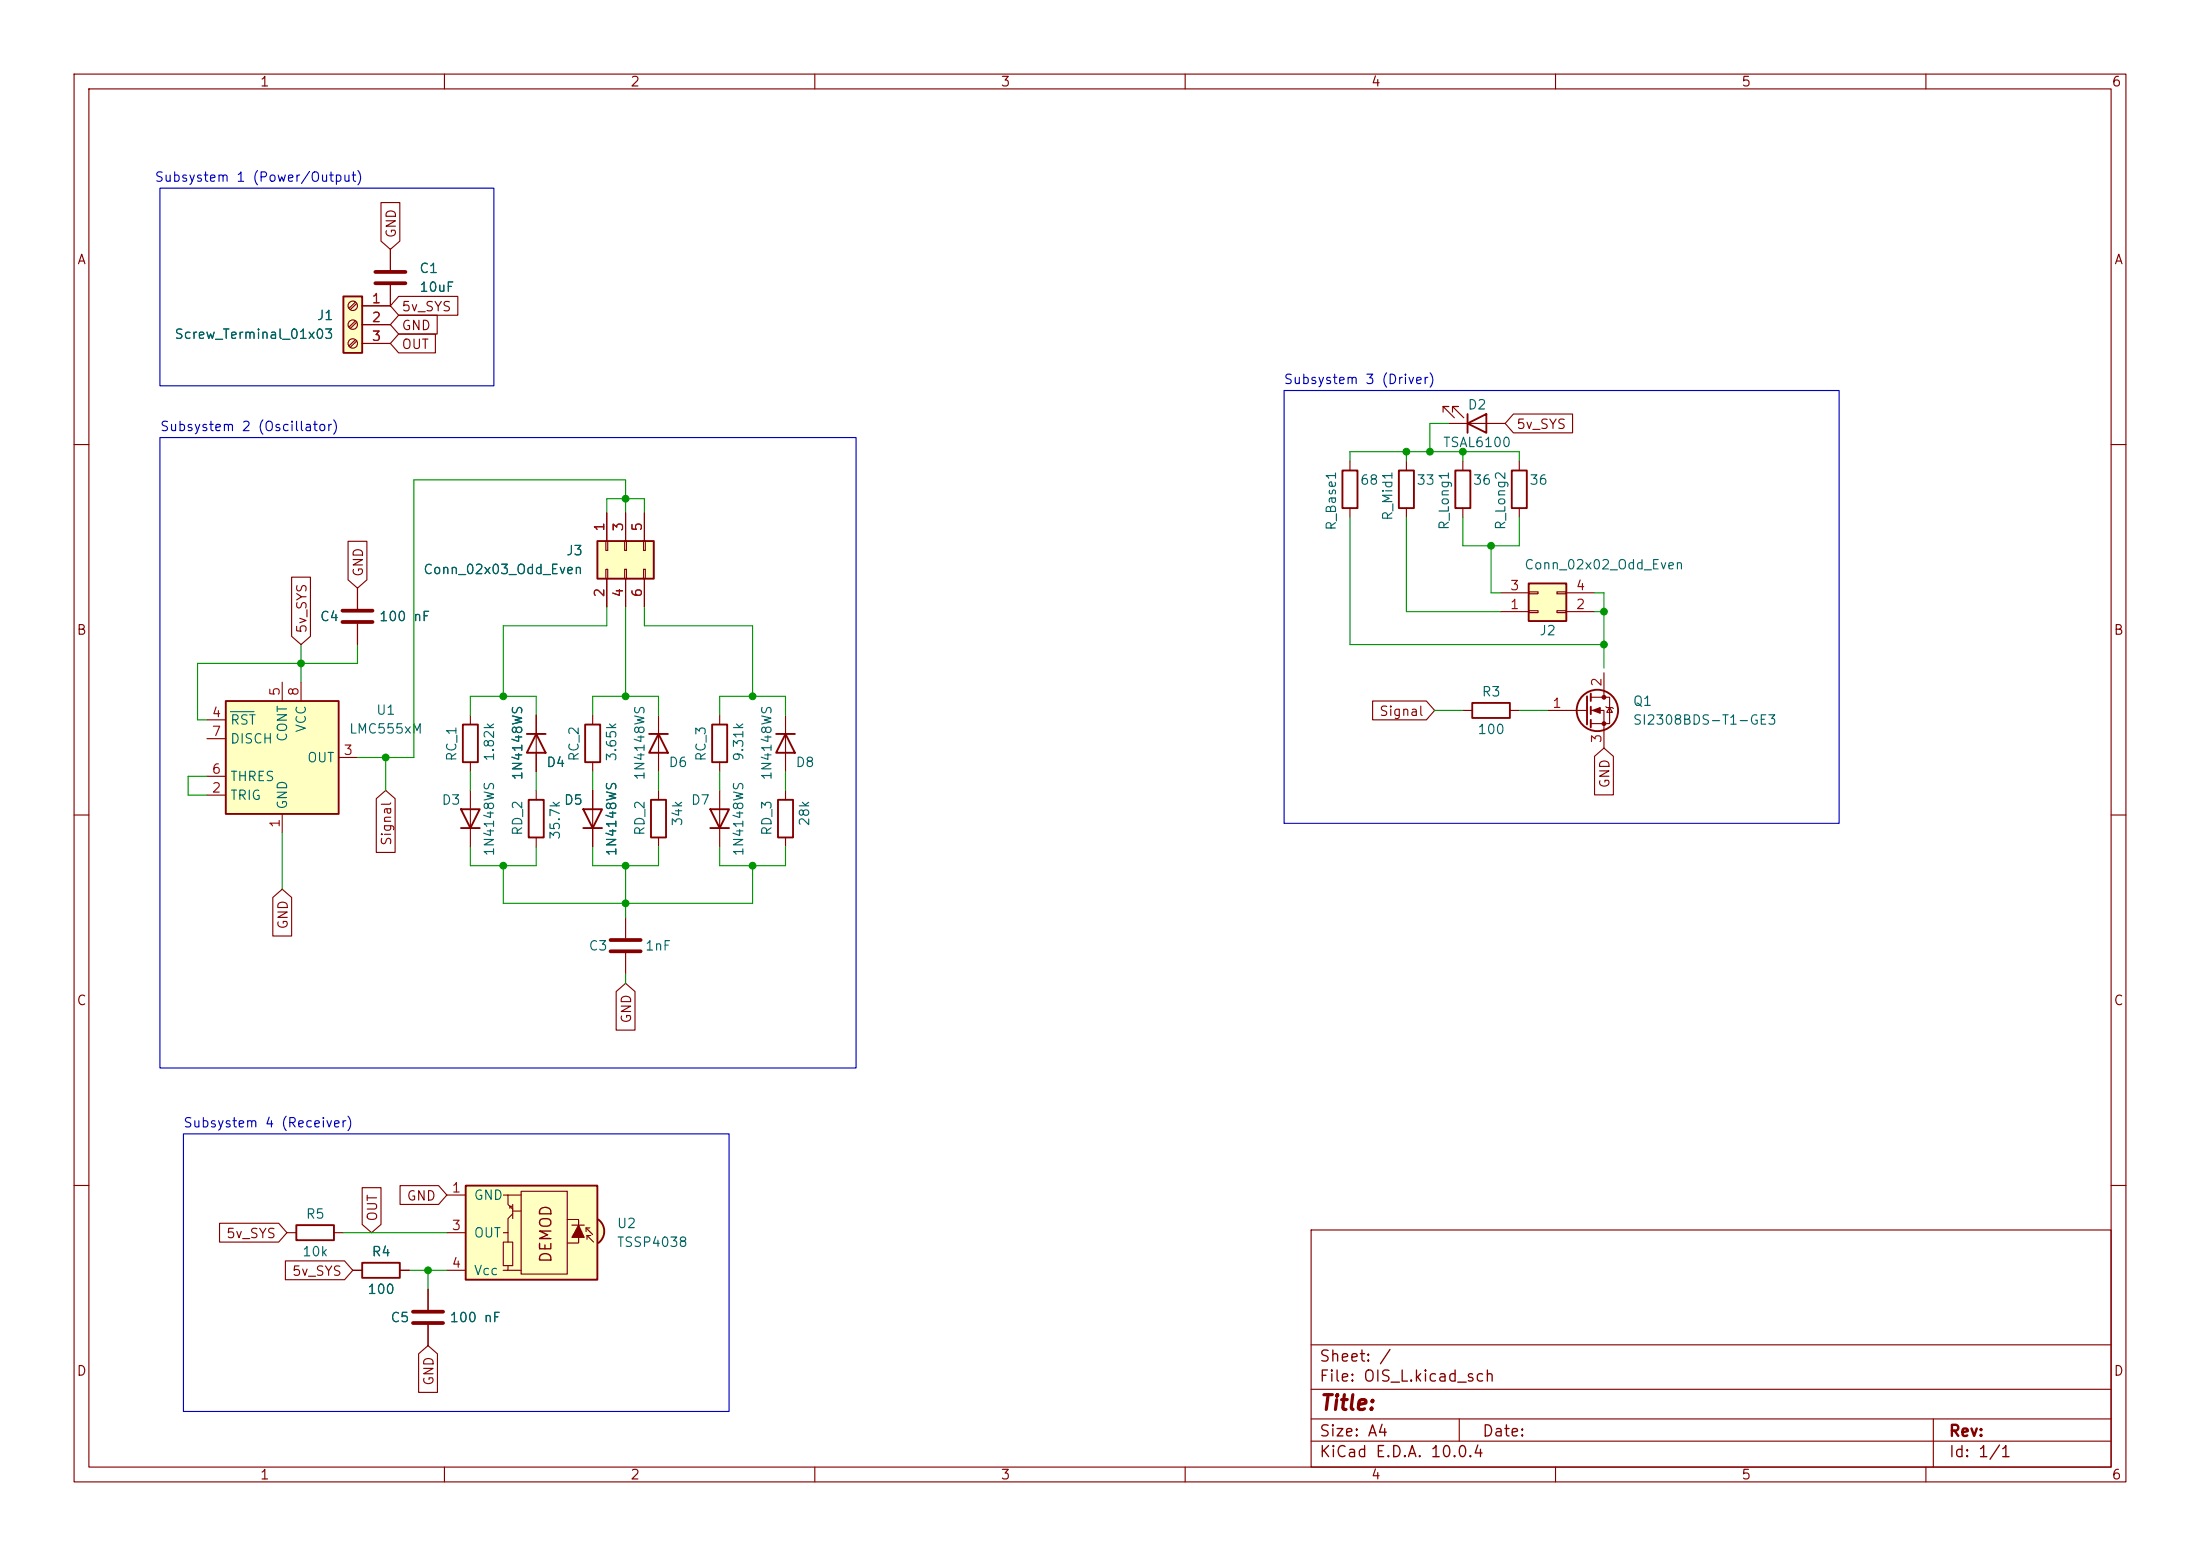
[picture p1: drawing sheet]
<svg xmlns="http://www.w3.org/2000/svg" width="297mm" height="210mm" viewBox="0 0 297 210" stroke-linecap="round" stroke-linejoin="round" font-family="sans-serif">
<g fill="none" stroke="#840000" stroke-width=".15">
<path d="M10 10h277v190h-277zM12 12h273v186h-273zM60 10v2M110 10v2M160 10v2M210 10v2M260 10v2M10 60h2M182.2 62.2v1.3M182.2 68.6v1.3M197.5 62.2v1.3M197.5 68.6v1.3"/>
<path d="M285 60h2M10 110h2M285 110h2M84.5 123.8v2.8M84.5 128.7v2.7M10 160h2M47.6 171.5h1.3M54 171.5h1.2M177 166h108v32h-108zM285 160h2M60 198v2M110 198v2"/>
<path d="M160 198v2M177 194.5h108M177 191.5h108M177 187.5h108M177 181.5h108M197 191.5v3M210 198v2M260 198v2M261 191.5v6.5"/>
</g>
<path d="M181.2 63.5h2.1v5.1h-2.1zM196.5 63.5h2v5.1h-2zM48.9 170.4h5.1v2.1h-5.1z" fill="none" stroke="#840000" stroke-width=".25"/>
<path d="M82.4 128.4h4.1M82.4 126.9h4.1" fill="none" stroke="#840000" stroke-width=".51"/>
<path d="M30.5 94.6h15.2v15.3h-15.2z" fill="#ffffc2"/>
<g fill="none" stroke="#840000" stroke-width=".25">
<path d="M30.5 94.6h15.2v15.3h-15.2zM104.8 99.1h2.5M106 99.1l1.3 2.5h-2.5zM214.2 94v3.8M214.8 93.6v1M214.8 95.4v1M214.8 97.2v1"/>
<circle cx="215.6" cy="95.9" r="2.79"/>
</g>
<g fill="none" stroke="#840000" stroke-width=".15">
<path d="M27.9 97.2h2.6M27.9 99.7h2.6M38.1 92.1v2.5M40.6 92.1v2.5M106 96.5v7.6M208.9 95.9h5.3M214.8 94.1h2.5v3.6h-2.5M214.8 95.9h1.7v5.1M216.5 90.8v3.3M216.8 95.4l.1 .1h.8l.1 .1M217.3 95.5l.4 .6h-.8zM27.9 107.3h2.6"/>
<path d="M27.9 104.8h2.6M38.1 109.9v2.5M45.7 102.2h2.6"/>
</g>
<path d="M31.1 96.1h3.2" fill="none" stroke="#006464" stroke-width=".15"/>
<g fill="#840000" stroke="#840000" stroke-width=".15">
<path d="M215 95.9l1-.4v.8z"/>
<circle cx="216.5" cy="94.1" r=".25"/>
<circle cx="216.5" cy="97.7" r=".25"/>
</g>
<path d="M46.4 40h2.5v7.6h-2.5z" fill="#ffffc2"/>
<path d="M46.4 40h2.5v7.6h-2.5zM198.1 57.2l2.6-1.3v2.5zM198.1 55.9v2.5M188.8 63.5h2.1v5.1h-2.1zM204.1 63.5h2v5.1h-2zM96.1 97.8h2.1v5.1h-2.1zM105 108h2.1v5h-2.1z" fill="none" stroke="#840000" stroke-width=".25"/>
<g fill="none" stroke="#840000" stroke-width=".15">
<path d="M52.7 38.5v2.8h-3.8M52.7 33.7v2.7M48 40.8l-.9 .8M48 43.3l-.9 .8M48 45.8l-.9 .9M48.2 40.9l-.9 .9M48.2 43.5l-.9 .8M48.2 46l-.9 .9M48.9 43.8h3.8M48.9 46.4h3.8M194.8 55.6v-.7h.8h-.8l1.5 1.5M195.6 57.2h7.6"/>
<path d="M196.1 55.6v-.7h.7h-.7l1.5 1.5M189.9 62.2v1.3M189.9 68.6v1.3M205.1 62.2v1.3M205.1 68.6v1.3M97.2 96.5v1.3M97.2 102.9v1.2M106 106.7v1.3M106 113v1.3"/>
<circle cx="47.6" cy="46.4" r=".63"/>
<circle cx="47.6" cy="43.8" r=".63"/>
<circle cx="47.6" cy="41.3" r=".63"/>
</g>
<path d="M50.7 36.7h4M50.7 38.2h4" fill="none" stroke="#840000" stroke-width=".51"/>
<path d="M80.8 164.6a1.97 1.97 0 0 1 0 3.2l-1.2-1.6z" fill="#ffffc2" stroke="#ffffc2" stroke-width=".14"/>
<path d="M62.9 160h17.7v12.7h-17.7z" fill="#ffffc2"/>
<path d="M95.9 109.2h2.5l-1.2 2.6zM95.9 111.8h2.5M62.9 160h17.7v12.7h-17.7zM80.8 164.6a1.97 1.97 0 0 1 0 3.2" fill="none" stroke="#840000" stroke-width=".25"/>
<g fill="none" stroke="#840000" stroke-width=".15">
<path d="M97.2 106.7v7.6M60.3 171.5h2.6M60.3 161.3h2.6M60.3 166.4h2.6M67.9 167.6h1.3v3.2h-1.3zM67.9 161.3h.7v1.3l.6 .6M68.6 170.8v.7h-.7M68.6 171.5h1.8M68.6 161.3h1.8M68.6 166.4v1.2M69.1 162.8h-.3v.3M69.2 163.8l-.6 .7v1.9h-.7"/>
<path d="M69.2 162.6v1.9M69.2 163.4h1.2M70.4 160.8h6.2v11.2h-6.2zM76.6 164.6h1.5v3.2h-1.5M77.2 165.4h1.7M79.1 165.7l.9 .9M79.1 165.7h.5M79.1 165.7v.5M79.2 166.8l.9 .8M79.2 166.8h.6M79.2 166.8v.5"/>
</g>
<path d="M78.1 165.4l.8 1.6h-1.7z" fill="#840000" stroke="#840000" stroke-width=".15"/>
<path d="M80.6 73h7.7v5.1h-7.7z" fill="#ffffc2"/>
<path d="M80.6 73h7.7v5.1h-7.7z" fill="none" stroke="#840000" stroke-width=".25"/>
<g fill="none" stroke="#840000" stroke-width=".15">
<path d="M48.3 79.4v2.8M81.8 73h.2v1.3h-.2zM81.8 76.8h.2v1.3h-.2zM81.9 69.2v3.8M81.9 78.1v3.8M84.3 73h.3v1.3h-.3zM84.3 76.8h.3v1.3h-.3zM84.5 69.2v3.8M84.5 78.1v3.8M86.9 73h.2v1.3h-.2zM86.9 76.8h.2v1.3h-.2zM87 69.2v3.8"/>
<path d="M87 78.1v3.8M48.3 84.2v2.8M57.8 174v2.8M57.8 178.8v2.8"/>
</g>
<path d="M46.2 83.9h4.1M46.2 82.4h4.1M55.8 178.6h4M55.8 177h4" fill="none" stroke="#840000" stroke-width=".51"/>
<path d="M206.4 78.7h5.1v5.1h-5.1z" fill="#ffffc2"/>
<g fill="none" stroke="#840000" stroke-width=".25">
<path d="M206.4 78.7h5.1v5.1h-5.1zM62.5 97.8h2v5.1h-2zM71.1 99.1h2.6M72.4 99.1l1.3 2.5h-2.6zM79 97.8h2v5.1h-2zM87.6 99.1h2.6M88.9 99.1l1.3 2.5h-2.6zM198.8 94.9h5v2h-5zM62.2 109.2h2.6l-1.3 2.6zM62.2 111.8h2.6M71.4 108h2v5h-2zM78.7 109.2h2.6l-1.3 2.6z"/>
<path d="M78.7 111.8h2.6M87.9 108h2v5h-2zM40 165.4h5.1v2h-5.1z"/>
</g>
<g fill="none" stroke="#840000" stroke-width=".15">
<path d="M51.4 27.3h2.6v5.2l-1.3 1.2-1.3-1.2zM52.7 33.7v2.7M52.7 38.5v2.8M48.9 41.3h3.8M48.9 43.8h3.8M48.9 46.4h3.8M53.8 45.1h5v2.5h-5l-1.1-1.2zM53.8 42.5h5.2v2.6h-5.2l-1.1-1.3zM53.8 40h8v2.5h-8l-1.1-1.2zM204.3 55.9h8v2.5h-8l-1.1-1.2zM39.4 77.9h2.5v8l-1.3 1.1-1.2-1.1zM47 73.1h2.5v5.2l-1.2 1.1-1.3-1.1z"/>
<path d="M48.3 79.4v2.8M81.9 69.2v3.8M81.9 78.1v3.8M84.5 69.2v3.8M84.5 78.1v3.8M87 69.2v3.8M87 78.1v3.8M206.4 79.9h1.2v.2h-1.2zM210.2 79.9h1.3v.2h-1.3zM48.3 84.2v2.8M63.5 96.5v1.3M72.4 96.5v7.6"/>
<path d="M80 96.5v1.3M88.9 96.5v7.6M185.3 94.6h7.3l1.1 1.3-1.1 1.3h-7.3zM197.5 95.9h1.3M202.6 82.6h3.8M202.6 80h3.8M203.8 95.9h1.3M206.4 82.4h1.2v.3h-1.2zM210.2 82.4h1.3v.3h-1.3zM211.5 82.6h3.8M211.5 80h3.8M50.8 107.8l1.3-1.1 1.2 1.1v7.3h-2.5z"/>
<path d="M63.5 102.9v1.2M63.5 106.7v7.6M72.4 106.7v1.3M72.4 113v1.3M80 102.9v1.2M80 106.7v7.6M88.9 106.7v1.3M88.9 113v1.3M215.3 102.1l1.2-1.1 1.3 1.1v5.2h-2.5zM36.8 121.1l1.3-1.1 1.3 1.1v5.2h-2.6zM83.2 133.8l1.3-1.1 1.2 1.1v5.2h-2.5zM29.6 165.1h8l1.1 1.3-1.1 1.2h-8z"/>
<path d="M38.5 170.2h8l1.1 1.3-1.1 1.2h-8zM38.7 166.4h1.3M45.1 166.4h1.3M47.6 171.5h1.3M48.9 160.3h2.5v5l-1.2 1.1-1.3-1.1zM54 171.5h1.2M54 160h5.2l1.1 1.3-1.1 1.3h-5.2zM57.8 174v2.8M57.8 178.8v2.8M56.5 182.7l1.3-1.1 1.3 1.1v5.2h-2.6z"/>
</g>
<g fill="none" stroke="#009600" stroke-width=".15">
<path d="M195.6 57.2h-2.6v3.8M81.9 69.2v-1.9h5.1v1.9M84.5 69.2v-4.4h-28.6v37.4h-7.6M182.2 62.2v-1.2h22.9v1.2M182.2 69.9v17.1h34.3M189.9 69.9v12.7h12.7M189.9 61v1.2M197.5 69.9v3.8h7.6v-3.8M197.5 61v1.2M201.3 73.7v6.3h1.3M40.6 87v5.1M48.3 87v2.5h-21.6v7.7h1.2"/>
<path d="M63.5 96.5v-2.5h8.9v2.5M80 96.5v-2.5h8.9v2.5M81.9 81.9v2.6h-14v9.5M84.5 81.9v12.1M87 81.9v2.6h14.6v9.5M97.2 96.5v-2.5h8.8v2.5M193.7 95.9h3.8M205.1 95.9h3.8M215.3 82.6h1.2M215.3 80h1.2v10.2M27.9 104.8h-2.5v2.5h2.5M38.1 112.4v7.6"/>
<path d="M52.1 102.2v4.5M63.5 114.3v2.5h8.9v-2.5M63.5 104.1v2.6M67.9 116.8v5.1h33.7v-5.1M72.4 104.1v2.6M80 114.3v2.5h8.9v-2.5M80 104.1v2.6M84.5 116.8v7M88.9 104.1v2.6M97.2 104.1v2.6M97.2 114.3v2.5h8.8v-2.5M106 104.1v2.6"/>
<path d="M84.5 131.4v1.3M46.4 166.4h13.9M55.2 171.5h5.1M57.8 171.5v2.5"/>
</g>
<path d="M21.6 25.4h45.1v26.7h-45.1zM21.6 59.1h94v85h-94zM173.4 52.7h74.9v58.4h-74.9zM24.8 153h73.6v37.5h-73.6z" fill="none" stroke="#0000c2" stroke-width=".15"/>
<g fill="#009600" stroke="#009600" stroke-width=".14">
<circle cx="84.5" cy="116.8" r=".46"/>
<circle cx="52.1" cy="102.2" r=".46"/>
<circle cx="189.9" cy="61" r=".46"/>
<circle cx="101.6" cy="94" r=".46"/>
<circle cx="84.5" cy="94" r=".46"/>
<circle cx="67.9" cy="94" r=".46"/>
<circle cx="40.6" cy="89.5" r=".46"/>
<circle cx="84.5" cy="67.3" r=".46"/>
<circle cx="193" cy="61" r=".46"/>
<circle cx="201.3" cy="73.7" r=".46"/>
<circle cx="197.5" cy="61" r=".46"/>
<circle cx="216.5" cy="82.6" r=".46"/>
<circle cx="216.5" cy="87" r=".46"/>
<circle cx="101.6" cy="116.8" r=".46"/>
<circle cx="67.9" cy="116.8" r=".46"/>
<circle cx="57.8" cy="171.5" r=".46"/>
<circle cx="84.5" cy="121.9" r=".46"/>
</g>
<text font-size="2" fill="#840000" x="178" y="190.8">Title:</text>
<g font-size="1.5" fill="#840000">
<text x="74.8" y="170.6" transform="rotate(-90 74.8 170.6)">DEMOD</text>
<text x="178" y="184.2">Sheet: /</text>
<text x="178" y="186.9">File: OIS_L.kicad_sch</text>
<text x="178" y="197.1">KiCad E.D.A. 10.0.4</text>
<text x="178" y="194.3">Size: A4</text>
<text x="200" y="194.3">Date:</text>
<text x="263" y="194.3">Rev:</text>
<text x="263" y="197.1">Id: 1/1</text>
</g>
<g font-size="1.3" fill="#840000">
<text x="35" y="12">1</text>
<text x="85" y="12">2</text>
<text x="135" y="12">3</text>
<text x="185" y="12">4</text>
<text x="235" y="12">5</text>
<text x="285" y="12">6</text>
<text x="10.3" y="36">A</text>
<text x="53.8" y="32.2" transform="rotate(-90 53.8 32.2)">GND</text>
<text x="285.3" y="36">A</text>
<text x="54.1" y="47.4">OUT</text>
<text x="54.1" y="44.9">GND</text>
<text x="54.1" y="42.3">5v_SYS</text>
<text x="204.6" y="58.2">5v_SYS</text>
<text x="49.3" y="77.9" transform="rotate(-90 49.3 77.9)">GND</text>
<text x="10.3" y="86">B</text>
<text x="41.7" y="85.6" transform="rotate(-90 41.7 85.6)">5v_SYS</text>
<text x="285.3" y="86">B</text>
<text x="186.1" y="96.9">Signal</text>
<text x="217.6" y="106.5" transform="rotate(-90 217.6 106.5)">GND</text>
<text x="53.1" y="114.2" transform="rotate(-90 53.1 114.2)">Signal</text>
<text x="39.2" y="125.5" transform="rotate(-90 39.2 125.5)">GND</text>
<text x="10.3" y="136">C</text>
<text x="285.3" y="136">C</text>
<text x="85.5" y="138.2" transform="rotate(-90 85.5 138.2)">GND</text>
<text x="30.5" y="167.4">5v_SYS</text>
<text x="51.2" y="164.9" transform="rotate(-90 51.2 164.9)">OUT</text>
<text x="54.8" y="162.4">GND</text>
<text x="39.3" y="172.5">5v_SYS</text>
<text x="10.3" y="186">D</text>
<text x="285.3" y="186">D</text>
<text x="58.8" y="187.1" transform="rotate(-90 58.8 187.1)">GND</text>
<text x="35" y="200">1</text>
<text x="85" y="200">2</text>
<text x="135" y="200">3</text>
<text x="185" y="200">4</text>
<text x="235" y="200">5</text>
<text x="285" y="200">6</text>
</g>
<g font-size="1.3" fill="#0000c2">
<text x="20.8" y="24.9">Subsystem 1 (Power/Output)</text>
<text x="173.2" y="52.2">Subsystem 3 (Driver)</text>
<text x="21.5" y="58.5">Subsystem 2 (Oscillator)</text>
<text x="24.7" y="152.5">Subsystem 4 (Receiver)</text>
</g>
<g font-size="1.3" fill="#a90000">
<text x="50.1" y="41.2">1</text>
<text x="50.1" y="43.8">2</text>
<text x="50.1" y="46.3">3</text>
<text x="81.9" y="71.8" transform="rotate(-90 81.9 71.8)">1</text>
<text x="84.4" y="71.8" transform="rotate(-90 84.4 71.8)">3</text>
<text x="87" y="71.8" transform="rotate(-90 87 71.8)">5</text>
<text x="81.9" y="80.7" transform="rotate(-90 81.9 80.7)">2</text>
<text x="84.4" y="80.7" transform="rotate(-90 84.4 80.7)">4</text>
<text x="87" y="80.7" transform="rotate(-90 87 80.7)">6</text>
<text x="203.8" y="82.5">1</text>
<text x="203.8" y="80">3</text>
<text x="212.7" y="82.5">2</text>
<text x="212.7" y="80">4</text>
<text x="38.1" y="94.1" transform="rotate(-90 38.1 94.1)">5</text>
<text x="40.6" y="94.1" transform="rotate(-90 40.6 94.1)">8</text>
<text x="209.5" y="95.9">1</text>
<text x="216.5" y="92.8" transform="rotate(-90 216.5 92.8)">2</text>
<text x="28.5" y="97.1">4</text>
<text x="28.5" y="99.7">7</text>
<text x="216.5" y="100.4" transform="rotate(-90 216.5 100.4)">3</text>
<text x="28.5" y="107.3">2</text>
<text x="28.5" y="104.7">6</text>
<text x="46.3" y="102.2">3</text>
<text x="38.1" y="111.8" transform="rotate(-90 38.1 111.8)">1</text>
<text x="60.9" y="161.3">1</text>
<text x="60.9" y="166.3">3</text>
<text x="60.9" y="171.4">4</text>
</g>
<g font-size="1.3" fill="#006464">
<text x="56.5" y="37.2">C1</text>
<text x="56.5" y="39.7">10uF</text>
<text x="23.5" y="46.1">Screw_Terminal_01x03</text>
<text x="42.7" y="43.5">J1</text>
<text x="198" y="55.6">D2</text>
<text x="183.5" y="65.7">68</text>
<text x="191.1" y="65.7">33</text>
<text x="194.7" y="60.7">TSAL6100</text>
<text x="198.8" y="65.7">36</text>
<text x="206.4" y="65.7">36</text>
<text x="180.7" y="71.7" transform="rotate(-90 180.7 71.7)">R_Base1</text>
<text x="188.3" y="70.4" transform="rotate(-90 188.3 70.4)">R_Mid1</text>
<text x="195.9" y="71.6" transform="rotate(-90 195.9 71.6)">R_Long1</text>
<text x="203.5" y="71.6" transform="rotate(-90 203.5 71.6)">R_Long2</text>
<text x="57.1" y="77.8">Conn_02x03_Odd_Even</text>
<text x="76.3" y="75.3">J3</text>
<text x="205.7" y="77.2">Conn_02x02_Odd_Even</text>
<text x="43.1" y="84.2">C4</text>
<text x="51.1" y="84.2">100 nF</text>
<text x="207.7" y="86.1">J2</text>
<text x="200" y="94.3">R3</text>
<text x="220.4" y="95.6">Q1</text>
<text x="31" y="98.1">RST</text>
<text x="31" y="100.7">DISCH</text>
<text x="39.1" y="100.2" transform="rotate(-90 39.1 100.2)">CONT</text>
<text x="41.6" y="99" transform="rotate(-90 41.6 99)">VCC</text>
<text x="47" y="99.3">LMC555xM</text>
<text x="50.7" y="96.8">U1</text>
<text x="199.4" y="99.4">100</text>
<text x="220.4" y="98.1">SI2308BDS-T1-GE3</text>
<text x="31" y="105.7">THRES</text>
<text x="41.4" y="103.2">OUT</text>
<text x="61.9" y="102.9" transform="rotate(-90 61.9 102.9)">RC_1</text>
<text x="67" y="102.9" transform="rotate(-90 67 102.9)">1.82k</text>
<text x="70.8" y="105.4" transform="rotate(-90 70.8 105.4)">1N4148WS</text>
<text x="73.7" y="103.8">D4</text>
<text x="78.4" y="102.9" transform="rotate(-90 78.4 102.9)">RC_2</text>
<text x="83.5" y="102.9" transform="rotate(-90 83.5 102.9)">3.65k</text>
<text x="87.3" y="105.4" transform="rotate(-90 87.3 105.4)">1N4148WS</text>
<text x="90.2" y="103.8">D6</text>
<text x="95.6" y="102.9" transform="rotate(-90 95.6 102.9)">RC_3</text>
<text x="100.7" y="102.9" transform="rotate(-90 100.7 102.9)">9.31k</text>
<text x="104.5" y="105.4" transform="rotate(-90 104.5 105.4)">1N4148WS</text>
<text x="107.3" y="103.8">D8</text>
<text x="31" y="108.3">TRIG</text>
<text x="39.1" y="109.3" transform="rotate(-90 39.1 109.3)">GND</text>
<text x="59.5" y="108.9">D3</text>
<text x="70.8" y="112.9" transform="rotate(-90 70.8 112.9)">RD_2</text>
<text x="75.9" y="113.4" transform="rotate(-90 75.9 113.4)">35.7k</text>
<text x="76" y="108.9">D5</text>
<text x="87.3" y="112.9" transform="rotate(-90 87.3 112.9)">RD_2</text>
<text x="92.4" y="111.6" transform="rotate(-90 92.4 111.6)">34k</text>
<text x="93.2" y="108.9">D7</text>
<text x="104.5" y="112.9" transform="rotate(-90 104.5 112.9)">RD_3</text>
<text x="109.6" y="111.6" transform="rotate(-90 109.6 111.6)">28k</text>
<text x="67" y="115.7" transform="rotate(-90 67 115.7)">1N4148WS</text>
<text x="83.5" y="115.7" transform="rotate(-90 83.5 115.7)">1N4148WS</text>
<text x="100.7" y="115.7" transform="rotate(-90 100.7 115.7)">1N4148WS</text>
<text x="79.4" y="128.6">C3</text>
<text x="87" y="128.6">1nF</text>
<text x="41.2" y="164.8">R5</text>
<text x="63.9" y="162.3">GND</text>
<text x="63.9" y="167.3">OUT</text>
<text x="83.2" y="166.1">U2</text>
<text x="40.7" y="169.9">10k</text>
<text x="50.1" y="169.9">R4</text>
<text x="63.9" y="172.4">Vcc</text>
<text x="83.2" y="168.6">TSSP4038</text>
<text x="49.5" y="175">100</text>
<text x="52.6" y="178.8">C5</text>
<text x="60.6" y="178.8">100 nF</text>
</g>
</svg>
